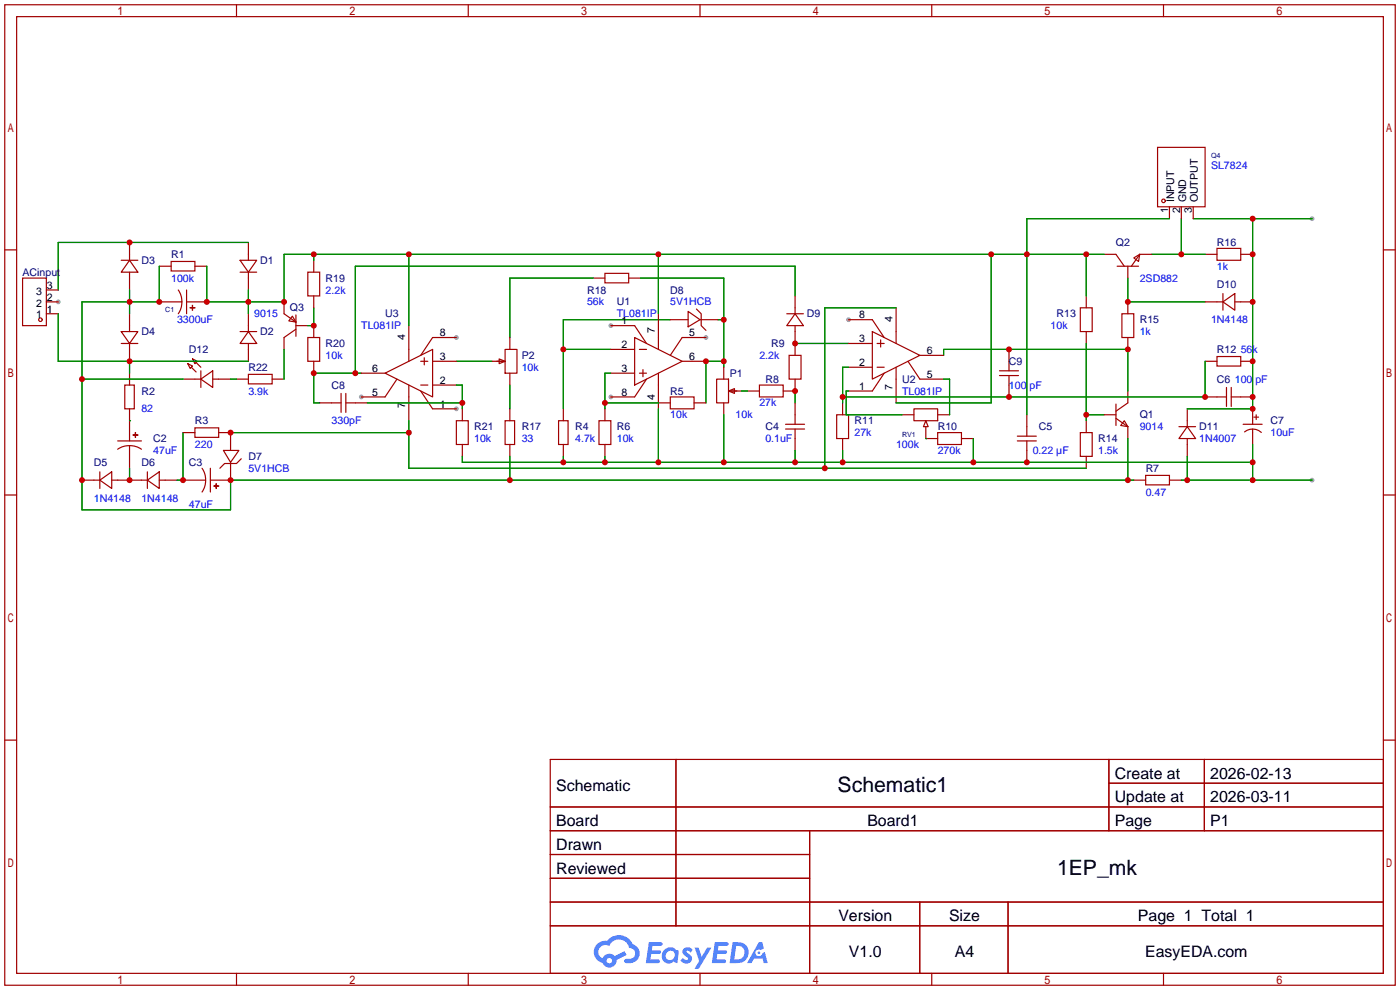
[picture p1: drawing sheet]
<svg xmlns="http://www.w3.org/2000/svg" width="299mm" height="212mm" viewBox="0 0 299 212" stroke-linecap="round" stroke-linejoin="round" font-family="sans-serif">
<g fill="#999">
<circle cx="12.4" cy="64.5" r=".51"/>
<circle cx="130.6" cy="69.6" r=".51"/>
<circle cx="150.9" cy="72.1" r=".51"/>
<circle cx="130.6" cy="84.8" r=".51"/>
<circle cx="97.5" cy="87.4" r=".51"/>
<circle cx="77.2" cy="84.8" r=".51"/>
<circle cx="97.5" cy="72.1" r=".51"/>
<circle cx="181.4" cy="68.3" r=".51"/>
<circle cx="280.4" cy="46.7" r=".51"/>
<circle cx="280.4" cy="102.6" r=".51"/>
</g>
<g fill="none" stroke="#a10000" stroke-width=".25">
<path d="M1 1h297.2v209.6h-297.2zM3.6 3.6h292.1v204.4h-292.1zM50.5 1v2.6M100.1 1v2.6M149.6 1v2.6M199.1 1v2.6M248.7 1v2.6M1 53.4h2.6M295.7 53.4h2.5M1 105.8h2.6M295.7 105.8h2.5M1 158.2h2.6"/>
<path d="M295.7 158.2h2.5M117.6 162.3h178.1v45.7h-178.1zM117.6 172.5h178.1M117.6 177.5h178.1M144.5 162.3v35.6M173 177.5v30.5M237 162.3v15.2M237 167.4h58.7M257.4 162.3v15.2M117.6 182.6h55.4M117.6 192.8h178.1M117.6 187.7h55.4"/>
<path d="M117.6 197.9h178.1M196.6 192.8v15.2M215.4 192.8v15.2M50.5 208v2.6M100.1 208v2.6M149.6 208v2.6M199.1 208v2.6M248.7 208v2.6"/>
</g>
<g fill="#5487ff">
<path d="M146.2 202.7a1.3 1.3 0 0 1 1.8 .3l-.4 .6a.54 .54 0 0 0-.9-.2l.1 .2a1.28 1.28 0 0 1 .8 2 1.53 1.53 0 0 1-2.2-.3l.5-.6 .8 .5a.31 .31 0 0 0 .4-.3 .31 .31 0 0 0-.3-.4 1.12 1.12 0 0 1-.6-1.8z"/>
<path d="M148.5 202.5h.8l.7 2 1.1-2h1l-2.8 4.6h-.9l1-1.7z"/>
<path d="M138.7 201.4h1.6a1.31 1.31 0 0 1 1.3 .2 .4 .4 0 0 1-.4 .5l-1.8 .1-.1 .9h1.7a.4 .4 0 0 1 .3 .4 .4 .4 0 0 1-.4 .4h-1.7l-.2 1.2h1.4a.46 .46 0 0 1 .5 0 .46 .46 0 0 1 .1 .5l-.3 .2h-2.7z"/>
<path d="M152.8 201.4h1.6a1.32 1.32 0 0 1 1.3 .2 .39 .39 0 0 1-.4 .5l-1.7 .1-.2 .9h1.7a.4 .4 0 0 1 .3 .4 .4 .4 0 0 1-.4 .4h-1.7l-.2 1.2h1.4a.46 .46 0 0 1 .5 0 .46 .46 0 0 1 .1 .5l-.3 .2h-2.7z"/>
<path d="M162.2 201.4h.7l.4 1.3-.7 .4a.75 .75 0 0 0-1.1 .3 .75 .75 0 0 0 .5 1 .75 .75 0 0 0 .9-.7l.6-.2 .6 2.3h-.9l-.2-.9h-1.9l-.5 .9h-.9z"/>
<path d="M156.6 201.4l-.7 4.4h1.5a2.27 2.27 0 0 0 2.6-2.2 2.27 2.27 0 0 0-2.7-2.2zM157.3 202.1a1.5 1.5 0 0 1 1.8 1.6 1.5 1.5 0 0 1-1.9 1.4h-.3z"/>
<path d="M142 203a1.6 1.6 0 0 0-.3 2.3 1.6 1.6 0 0 0 2.3 .2l.8 .3 .3-2.4-.2-.3-.4-.1a1.58 1.58 0 0 0-2.5 0zM142.6 203.5a.98 .98 0 0 1 1.6 .4 .98 .98 0 0 1-1.1 1.3 .94 .94 0 0 1-.8-.7 .94 .94 0 0 1 .3-1z"/>
<path d="M127.6 201.8a2.37 2.37 0 0 0 1.2 4 1.54 1.54 0 0 0 1.7 1 1.54 1.54 0 0 0 1.3-1.6l2.1-1.1-.4-.8-2.1 1a1.57 1.57 0 0 0-2.6 .5 1.5 1.5 0 0 1-.7-2.1 1.5 1.5 0 0 1 2.1-.5 2.23 2.23 0 0 1 2.3-1.4 2.23 2.23 0 0 1 2 1.8 1.16 1.16 0 0 1 1.3 1.1 1.16 1.16 0 0 1-1.1 1.2h-.7a.47 .47 0 0 0-.6 .4 .47 .47 0 0 0 .4 .5 2.17 2.17 0 0 0 2.6-.9 2.17 2.17 0 0 0-.4-2.7l-.8-.4a3.2 3.2 0 0 0-5.4-.7l-1.2 .1zM129.7 205.3a.58 .58 0 0 1 1.1 0 .58 .58 0 0 1-1.1 0z"/>
<circle cx="162.2" cy="203.6" r=".28"/>
</g>
<g fill="none" stroke="#a10000" stroke-width=".25">
<path d="M247.4 31.5h10.2v12.7h-10.2zM4.8 59.4h5.1v10.2h-5.1zM25.9 55.6h3.6M27.7 55.6l1.8 2.6h-3.6zM27.7 51.8v3.8M27.7 58.2v3.8M34 56.9h2.6M36.6 55.9h5.1v2h-5.1zM41.7 56.9h2.5M51.3 55.6h3.6l-1.8 2.6zM51.3 58.2h3.6M53.1 51.8v3.8"/>
<path d="M53.1 58.2v3.8M65.8 58.2h2.5v5h-2.5zM67.1 55.6v2.6M126.7 59.4h2.6M129.3 58.4h5.1v2.1h-5.1zM134.4 59.4h2.5M236 54.4h2.5l1.8 2.5M238.8 56.9h4.5M241 56.9v2.5M242.3 55.1l1.3-.7-.3 1.5zM243.6 54.4h2.5M243.6 54.4l-1.8 2.5"/>
<path d="M249.9 44.2v2.5M252.5 44.2v2.5M255 44.2v2.5M257.6 54.4h2.5M260.1 53.1h5.1v2.5h-5.1zM265.2 54.4h2.5M9.9 67.1h2.5M9.9 64.5h2.5M9.9 62h2.5M25.9 70.9h3.6l-1.8 2.5zM25.9 73.4h3.6M27.7 67.1v3.8"/>
<path d="M27.7 73.4v3.8M27.7 79.8v2.5M34 64.5h4.9M38.1 62l.5 .9 .3 1.6M38.9 64.5l-.1 1.1-.7 1.5M39.9 64.5h4.3M39.9 62v5.1M40.1 77.7l1 .5-.5 .5zM40.6 65.8h1.1zM40.9 78.5l1 1M41.1 65.3v1zM41.1 76.7l1.1 .5-.5 .5z"/>
<path d="M41.9 77.5l1 1M42.9 79.2v3.6M51.3 70.9h3.6M53.1 70.9l1.8 2.5h-3.6zM53.1 67.1v3.8M53.1 73.4v3.8M60.7 64.5v2.6l2.5 1.7M62.5 67.6l.7 1.2-1.5-.2zM63.2 69.6h2.6M63.2 70.4l-2.5 1.7v2.6M63.2 67.3v4.6M65.8 72.1h2.5v5.1h-2.5z"/>
<path d="M67.1 63.2v2.6M67.1 69.6v2.5M67.1 77.2v2.6M77.2 79.8h5.1M82.3 79.8l10.2-5.1v10.1zM87.4 69.6v7.6M89.9 77.2h1.5M90.7 76.5v1.5M92.5 77.2h5M97.5 72.1h-5l-2.6 3.8M105.2 77.2h2.5M106.7 76.7l1.2 .5-1.2 .5z"/>
<path d="M107.9 74.7h2.6v5.1h-2.6zM109 72.1v2.6M109 79.8v2.5M130.6 69.6h5l2.6 3.8M130.6 74.7h5M130.6 79.8h5M135.6 72.1l10.2 5.1-10.2 5.1zM136.7 74.7h1.5M136.7 79.8h1.5M137.4 79v1.5M140.7 67.1v7.6M140.7 79.8v7.6"/>
<path d="M143.3 68.3h3.8M145.8 77.2h5.1M147.1 66.5l2.5 1.8-2.5 1.5zM148.8 66l1.1 1.1v2.5l1 1M149.6 68.3h3.8M150.9 72.1h-5.1l-2.5 3.8M154.7 78.5v2.5M168.1 67.1h3.6M168.7 75.9h2.5v5.1h-2.5zM169.9 67.1l1.8 2.5h-3.6zM169.9 63.2v3.9M169.9 69.6v6.3"/>
<path d="M181.4 73.4h5M181.4 68.3h5l2.6 3.8M181.4 78.5h5M186.4 70.9l10.2 5-10.2 5.1zM187.5 73.4h1.5M187.5 78.5h1.5M188.2 72.6v1.6M189 79.8l-2.6 3.8h-5M191.5 65.8v7.6M191.5 78.5v7.6M194.1 77.2l2.5 3.8h5.1M196.6 75.9h5.1"/>
<path d="M213.6 79.2h4.1M215.6 74.7v4.5M230.9 65.8h2.5v5.1h-2.5zM232.2 63.2v2.6M232.2 70.9v2.5M239.8 67.1h2.5v5h-2.5zM241 64.5v2.6M241 72.1v2.6M257.6 64.5h3.8M257.6 77.2h2.5M260.1 76.2h5.1v2h-5.1zM261.4 64.5l2.5-1.8v3.6z"/>
<path d="M261.4 62.7v3.6M263.9 64.5h3.8M265.2 77.2h2.5M25.1 94.2h5.1M26.7 82.3h2v5.1h-2zM27.7 95.2l1.1 .2 1.4 .6M27.7 95.2l-1.6 .3-1 .5M27.7 87.4v6.8M27.7 95.2v4.9M28.4 93h1.1zM28.9 92.5l.1 1zM39.1 81h3.8"/>
<path d="M39.1 92.5h2.6M41.7 91.4h5v2.1h-5zM42.9 81l2.6-1.8v3.6zM45.5 81h3.8M46.7 92.5h2.6v3.8M47.8 96.3h3.3l-1.8 2.5zM49.3 98.8v3.8h-4.3M50.5 81h2.6M51.6 98l-1.1 1.1h-2.5l-1 1M53.1 80h5.1v2h-5.1zM58.2 81h2.5M68.3 86.1h4.6"/>
<path d="M72.9 84.1v4M73.9 86.1h4.6M73.9 84.1v4M84.8 81l-2.5 3.8h-5.1M87.4 82.3v7.6M89.9 83.6l2.6 3.8h5M89.9 82.3h1.5M92.5 82.3h5M97.5 89.9h2.6v5.1h-2.6zM98.8 87.4v2.5M98.8 95v2.5M107.9 89.9h2.1v5.1h-2.1z"/>
<path d="M109 87.4v2.5M109 95v2.5M119.4 89.9h2v5.1h-2zM120.4 87.4v2.5M120.4 95v2.5M128 89.9h2.6v5.1h-2.6zM129.3 87.4v2.5M129.3 95v2.5M138.2 81l-2.6 3.8h-5M140.7 86.1h2.6M143.3 84.8h5v2.6h-5zM148.3 86.1h2.6"/>
<path d="M153.2 81h2.5v5.1h-2.5zM154.7 86.1v2.5M155.7 83.6l1.3-.5v1zM156 83.6h2.5M159.8 83.6h2.5M162.3 82.3h5.1v2.5h-5.1zM167.9 91.7h4.1M167.9 90.7h4.1M169.9 81v2.6h-2.5M169.9 86.1v4.6M169.9 91.7v4.6M178.8 88.6h2.6v5.1h-2.6z"/>
<path d="M180.1 86.1v2.5M180.1 93.7v2.6M192.8 88.6h2.5M195.3 87.4h5.1v2.5h-5.1zM197.9 89.9l.5 1.3h-1zM197.9 91.2v2.5h2.5M200.4 92.5h5.1v2.5h-5.1zM200.4 88.6h2.5M205.5 93.7h2.5M213.6 80.3h4.1M215.6 80.3v4.5M217.4 94.2h4.1"/>
<path d="M217.4 93.2h4.1M219.5 88.6v4.6M219.5 94.2v4.6M230.9 92.5h2.5v5h-2.5zM232.2 89.9v2.6M232.2 97.5v2.6M236 88.6h2.5M238.5 86.4v4.5M238.5 89.4l2.5 1.8M240.3 89.9l.7 1.3-1.5-.3zM241 83.6v2.5l-2.5 1.8M241 91.2v2.5"/>
<path d="M252 91.2h3.5M253.7 91.2l1.8 2.5h-3.5zM253.7 87.4v3.8M253.7 93.7v3.8M257.6 84.8h4.5M262.1 82.8v4.1M263.1 82.8v4.1M263.1 84.8h4.6M265.7 90.7h4M266 92.3a2.74 2.74 0 0 1 3.6 .1M267.7 87.4v3.3M267.7 91.7v3.3"/>
<path d="M268 89.2h1M268.5 88.6v1.1M17.5 102.6h3.8M21.3 102.6l2.6-1.8v3.6zM21.3 100.8v3.6M23.9 102.6h7.6M31.5 102.6l2.5-1.8v3.6zM31.5 100.8v3.6M34 102.6h3.8M39.1 102.6h4.8M43.2 100.1l.5 .9 .2 1.6M43.9 102.6l-.1 1.1-.6 1.5"/>
<path d="M45 100.1v5.1M45.7 103.9h1zM46.2 103.4v1zM242.3 102.6h2.6M244.9 101.6h5v2h-5zM249.9 102.6h2.6"/>
<circle cx="248.7" cy="42.9" r=".38"/>
<circle cx="8.6" cy="68.3" r=".38"/>
</g>
<g fill="none" stroke="#008700" stroke-width=".25">
<path d="M34 56.9v7.6h-16.5v44.5h31.8v-6.4h193M53.1 51.8h-40.7v10.2M67.1 54.4v1.2M87.4 54.4v15.2M126.7 59.4h-17.7v12.7M136.9 59.4h17.8v19.1M140.7 54.4v12.7M211.8 54.4v31.7h-20.3M232.2 54.4v8.8M236 54.4h-175.3v10.1h-16.5v-7.6M241 59.4v5.1h16.6M246.1 54.4h11.5"/>
<path d="M249.9 46.7h-30.4v41.9M252.5 46.7v7.7M255 46.7h25.4M267.7 46.7v40.7h-14M12.4 67.1v10.1h40.7M27.7 62v5.1M27.7 77.2v2.6M53.1 62v5.1M60.7 74.7v6.3M67.1 65.8v3.8h-1.3M77.2 79.8h-10.1v6.3h1.2M97.5 77.2h7.7"/>
<path d="M120.4 74.7h10.2M130.6 79.8h-1.3v7.6M143.3 68.3h-22.9v19.1M153.4 68.3h1.3M154.7 77.2h-3.8v8.9M169.9 63.2v-6.3h-94v22.9M169.9 73.4h11.5M181.4 78.5h-1.3v7.6M191.5 65.8h-15.2v34.3M201.7 75.9v-1.2h39.3v8.9M232.2 73.4v16.5M257.6 77.2v7.6h-77.5"/>
<path d="M17.5 81h21.6M27.7 89.9h.1M39.1 92.5v10.1h-1.3M49.3 81h1.2M49.3 92.5h38.1M78.5 86.1h20.3M87.4 89.9v10.2h144.8M97.5 82.3h1.3v5.1M98.8 97.5v1.3h168.9M109 82.3v5.1M109 97.5v5.1M120.4 97.5v1.3"/>
<path d="M129.3 86.1h11.4M129.3 97.5v1.3M140.7 87.4v11.4M154.7 88.6v10.2M158.5 83.6h1.3M169.9 83.6v2.5M169.9 96.3v2.5M180.1 96.3v2.5M181.4 83.6h-.6v5h12M197.9 93.7h.1M201.7 81h1.2v7.6M208 93.7v5.1"/>
<path d="M232.2 88.6h3.8M241 93.7v8.9M253.7 97.5v5.1M267.7 95v7.6M27.7 100.1v2.5M252.5 102.6h27.9"/>
</g>
<g fill="#c00">
<circle cx="27.7" cy="51.8" r=".63"/>
<circle cx="39.1" cy="102.6" r=".63"/>
<circle cx="67.1" cy="69.6" r=".63"/>
<circle cx="67.1" cy="79.8" r=".63"/>
<circle cx="75.9" cy="79.8" r=".63"/>
<circle cx="120.4" cy="74.7" r=".63"/>
<circle cx="154.7" cy="68.3" r=".63"/>
<circle cx="154.7" cy="77.2" r=".63"/>
<circle cx="150.9" cy="77.2" r=".63"/>
<circle cx="169.9" cy="83.6" r=".63"/>
<circle cx="169.9" cy="73.4" r=".63"/>
<circle cx="232.2" cy="88.6" r=".63"/>
<circle cx="267.7" cy="87.4" r=".63"/>
<circle cx="267.7" cy="84.8" r=".63"/>
<circle cx="267.7" cy="77.2" r=".63"/>
<circle cx="267.7" cy="64.5" r=".63"/>
<circle cx="267.7" cy="54.4" r=".63"/>
<circle cx="267.7" cy="46.7" r=".63"/>
<circle cx="241" cy="64.5" r=".63"/>
<circle cx="252.5" cy="54.4" r=".63"/>
<circle cx="27.7" cy="102.6" r=".63"/>
<circle cx="241" cy="74.7" r=".63"/>
<circle cx="215.6" cy="74.7" r=".63"/>
<circle cx="129.3" cy="86.1" r=".63"/>
<circle cx="98.8" cy="86.1" r=".63"/>
<circle cx="176.3" cy="100.1" r=".63"/>
<circle cx="87.4" cy="92.5" r=".63"/>
<circle cx="49.3" cy="92.5" r=".63"/>
<circle cx="180.1" cy="84.8" r=".63"/>
<circle cx="215.6" cy="84.8" r=".63"/>
<circle cx="257.6" cy="84.8" r=".63"/>
<circle cx="49.3" cy="102.6" r=".63"/>
<circle cx="17.5" cy="102.6" r=".63"/>
<circle cx="17.5" cy="81" r=".63"/>
<circle cx="27.7" cy="64.5" r=".63"/>
<circle cx="34" cy="64.5" r=".63"/>
<circle cx="109" cy="102.6" r=".63"/>
<circle cx="241" cy="102.6" r=".63"/>
<circle cx="27.7" cy="77.2" r=".63"/>
<circle cx="53.1" cy="64.5" r=".63"/>
<circle cx="44.2" cy="64.5" r=".63"/>
<circle cx="60.7" cy="64.5" r=".63"/>
<circle cx="67.1" cy="54.4" r=".63"/>
<circle cx="87.4" cy="54.4" r=".63"/>
<circle cx="140.7" cy="54.4" r=".63"/>
<circle cx="211.8" cy="54.4" r=".63"/>
<circle cx="219.5" cy="54.4" r=".63"/>
<circle cx="232.2" cy="54.4" r=".63"/>
<circle cx="120.4" cy="98.8" r=".63"/>
<circle cx="129.3" cy="98.8" r=".63"/>
<circle cx="140.7" cy="98.8" r=".63"/>
<circle cx="154.7" cy="98.8" r=".63"/>
<circle cx="169.9" cy="98.8" r=".63"/>
<circle cx="180.1" cy="98.8" r=".63"/>
<circle cx="208" cy="98.8" r=".63"/>
<circle cx="219.5" cy="98.8" r=".63"/>
<circle cx="267.7" cy="98.8" r=".63"/>
<circle cx="267.7" cy="102.6" r=".63"/>
<circle cx="253.7" cy="102.6" r=".63"/>
</g>
<g font-size="4.5">
<text x="179" y="169.3">Schematic1</text>
<text x="225.9" y="187.1">1EP_mk</text>
</g>
<g font-size="3.4">
<text x="238.3" y="166.4">Create at</text>
<text x="258.7" y="166.4">2026-02-13</text>
<text x="118.9" y="169">Schematic</text>
<text x="238.3" y="171.5">Update at</text>
<text x="258.7" y="171.5">2026-03-11</text>
<text x="118.9" y="176.6">Board</text>
<text x="185.4" y="176.6">Board1</text>
<text x="238.3" y="176.6">Page</text>
<text x="258.7" y="176.6">P1</text>
<text x="118.9" y="181.7">Drawn</text>
<text x="118.9" y="186.7">Reviewed</text>
<text x="179.2" y="196.9">Version</text>
<text x="202.8" y="196.9">Size</text>
<text x="243.2" y="196.9">Page 1 Total 1</text>
<text x="181.4" y="204.5">V1.0</text>
<text x="204.1" y="204.5">A4</text>
<text x="244.7" y="204.5">EasyEDA.com</text>
</g>
<g font-size="2.3" fill="#00f">
<text x="258.8" y="36.1">SL7824</text>
<text x="260.1" y="57.7">1k</text>
<text x="36.6" y="60.2">100k</text>
<text x="69.6" y="62.7">2.2k</text>
<text x="125.5" y="65.3">56k</text>
<text x="143.3" y="65.3">5V1HCB</text>
<text x="243.6" y="60.2">2SD882</text>
<text x="37.8" y="69.1">3300uF</text>
<text x="54.4" y="67.8">9015</text>
<text x="77.2" y="70.4">TL081IP</text>
<text x="131.8" y="67.8">TL081IP</text>
<text x="224.5" y="70.4">10k</text>
<text x="243.6" y="71.6">1k</text>
<text x="258.8" y="69.1">1N4148</text>
<text x="69.6" y="76.7">10k</text>
<text x="162.3" y="76.7">2.2k</text>
<text x="265.2" y="75.4">56k</text>
<text x="111.5" y="79.3">10k</text>
<text x="215.6" y="83.1">100 pF</text>
<text x="263.9" y="81.8">100 pF</text>
<text x="30.2" y="88.1">82</text>
<text x="53.1" y="84.3">3.9k</text>
<text x="143.3" y="89.4">10k</text>
<text x="157.2" y="89.4">10k</text>
<text x="162.3" y="86.9">27k</text>
<text x="192.8" y="84.3">TL081IP</text>
<text x="41.7" y="95.8">220</text>
<text x="70.9" y="90.7">330pF</text>
<text x="101.3" y="94.5">10k</text>
<text x="111.5" y="94.5">33</text>
<text x="122.9" y="94.5">4.7k</text>
<text x="131.8" y="94.5">10k</text>
<text x="163.6" y="94.5">0.1uF</text>
<text x="182.6" y="93.2">27k</text>
<text x="191.5" y="95.8">100k</text>
<text x="243.6" y="92">9014</text>
<text x="256.3" y="94.5">1N4007</text>
<text x="271.5" y="93.2">10uF</text>
<text x="32.8" y="97">47uF</text>
<text x="53.1" y="100.8">5V1HCB</text>
<text x="200.4" y="97">270k</text>
<text x="220.7" y="97">0.22 µF</text>
<text x="234.7" y="97">1.5k</text>
<text x="20.1" y="107.2">1N4148</text>
<text x="30.2" y="107.2">1N4148</text>
<text x="244.9" y="105.9">0.47</text>
<text x="40.4" y="108.5">47uF</text>
</g>
<g font-size="2.3">
<text x="249.7" y="45.6" transform="rotate(-90 249.7 45.6)">1</text>
<text x="250.9" y="43.3" transform="rotate(-90 250.9 43.3)">INPUT</text>
<text x="252.2" y="45.6" transform="rotate(-90 252.2 45.6)">2</text>
<text x="253.5" y="43.3" transform="rotate(-90 253.5 43.3)">GND</text>
<text x="254.7" y="45.6" transform="rotate(-90 254.7 45.6)">3</text>
<text x="256" y="43.3" transform="rotate(-90 256 43.3)">OUTPUT</text>
<text x="7.7" y="65.5">2</text>
<text x="7.7" y="63">3</text>
<text x="10" y="64.2">2</text>
<text x="10" y="61.7">3</text>
<text x="7.7" y="68.1">1</text>
<text x="10" y="66.8">1</text>
<text x="94" y="71.9">8</text>
<text x="132.9" y="69.3">1</text>
<text x="140" y="71.1" transform="rotate(-90 140 71.1)">7</text>
<text x="147.3" y="71.9">5</text>
<text x="183.7" y="68.1">8</text>
<text x="190.8" y="68.9" transform="rotate(-90 190.8 68.9)">4</text>
<text x="86.6" y="72.7" transform="rotate(-90 86.6 72.7)">4</text>
<text x="94" y="76.9">3</text>
<text x="132.9" y="74.4">2</text>
<text x="147.3" y="76.9">6</text>
<text x="183.7" y="73.1">3</text>
<text x="198.1" y="75.7">6</text>
<text x="79.5" y="79.5">6</text>
<text x="94" y="82">2</text>
<text x="132.9" y="79.5">3</text>
<text x="183.7" y="83.3">1</text>
<text x="183.7" y="78.2">2</text>
<text x="190.8" y="83.3" transform="rotate(-90 190.8 83.3)">7</text>
<text x="198.1" y="80.8">5</text>
<text x="79.5" y="84.6">5</text>
<text x="86.6" y="87.1" transform="rotate(-90 86.6 87.1)">7</text>
<text x="94" y="87.1">1</text>
<text x="132.9" y="84.6">8</text>
<text x="140" y="85.6" transform="rotate(-90 140 85.6)">4</text>
</g>
<g font-size="2.3" fill="#000080">
<text x="238.5" y="52.6">Q2</text>
<text x="260.1" y="52.6">R16</text>
<text x="4.8" y="58.9">ACinput</text>
<text x="30.2" y="56.4">D3</text>
<text x="36.6" y="55.1">R1</text>
<text x="55.6" y="56.4">D1</text>
<text x="69.6" y="60.2">R19</text>
<text x="125.5" y="62.7">R18</text>
<text x="131.8" y="65.3">U1</text>
<text x="143.3" y="62.7">D8</text>
<text x="260.1" y="61.5">D10</text>
<text x="30.2" y="71.6">D4</text>
<text x="55.6" y="71.6">D2</text>
<text x="62" y="66.6">Q3</text>
<text x="82.3" y="67.8">U3</text>
<text x="172.5" y="67.8">D9</text>
<text x="225.8" y="67.8">R13</text>
<text x="243.6" y="69.1">R15</text>
<text x="40.4" y="75.4">D12</text>
<text x="69.6" y="74.2">R20</text>
<text x="111.5" y="76.7">P2</text>
<text x="164.8" y="74.2">R9</text>
<text x="215.6" y="78">C9</text>
<text x="260.1" y="75.4">R12</text>
<text x="53.1" y="79.3">R22</text>
<text x="70.9" y="83.1">C8</text>
<text x="156" y="80.5">P1</text>
<text x="163.6" y="81.8">R8</text>
<text x="192.8" y="81.8">U2</text>
<text x="260.1" y="81.8">C6</text>
<text x="30.2" y="84.3">R2</text>
<text x="143.3" y="84.3">R5</text>
<text x="243.6" y="89.4">Q1</text>
<text x="32.8" y="94.5">C2</text>
<text x="41.7" y="90.7">R3</text>
<text x="101.3" y="92">R21</text>
<text x="111.5" y="92">R17</text>
<text x="122.9" y="92">R4</text>
<text x="131.8" y="92">R6</text>
<text x="163.6" y="92">C4</text>
<text x="182.6" y="90.7">R11</text>
<text x="200.4" y="92">R10</text>
<text x="222" y="92">C5</text>
<text x="234.7" y="94.5">R14</text>
<text x="256.3" y="92">D11</text>
<text x="271.5" y="90.7">C7</text>
<text x="20.1" y="99.6">D5</text>
<text x="30.2" y="99.6">D6</text>
<text x="40.4" y="99.6">C3</text>
<text x="53.1" y="98.3">D7</text>
<text x="244.9" y="100.8">R7</text>
</g>
<g font-size="1.5" fill="#000080">
<text x="258.8" y="33.7">Q4</text>
<text x="35.3" y="66.7">C1</text>
<text x="192.8" y="93.4">RV1</text>
</g>
</svg>
